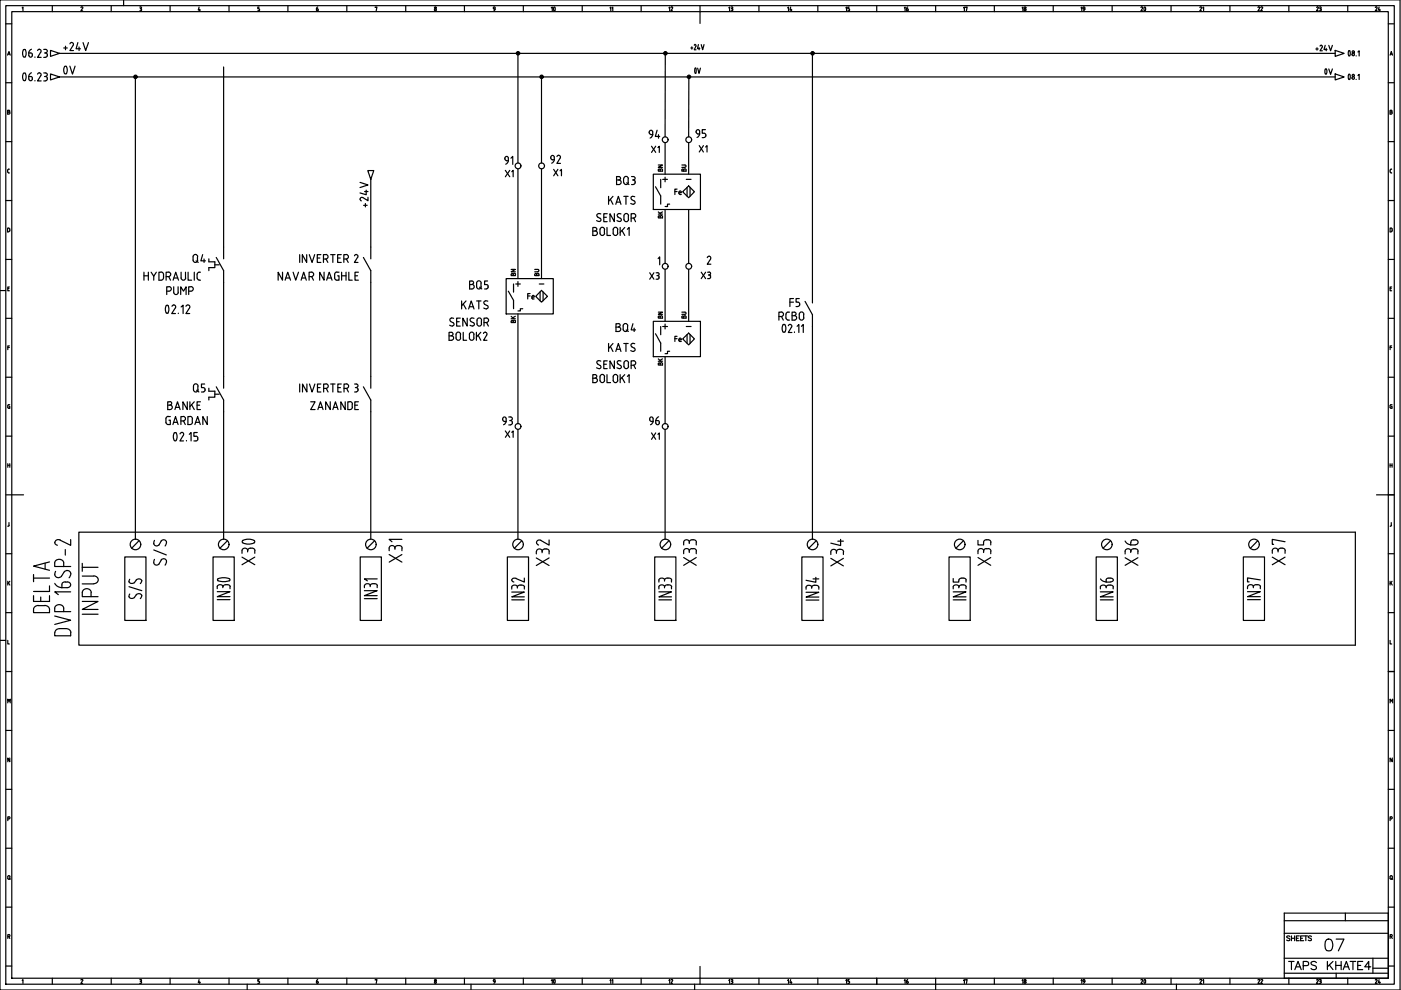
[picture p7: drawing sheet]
<svg xmlns="http://www.w3.org/2000/svg" width="297mm" height="210mm" viewBox="0 0 297 210" stroke-linecap="round" stroke-linejoin="round" font-family="sans-serif">
<!-- layer: 035 -->
<g fill="none" stroke="#000" stroke-width=".25">
<path d="M0 0h296.8v209.9h-296.8zM26.2 0v1.2M1.2 5.1h1.3M1.2 17.5h1.3M1.6 11.7l.3-.8 .3 .8M1.7 11.5h.4M2.5 2.5h291.8v204.9h-291.8zM4.7 1.7l.2-.2v.8M11.1 1.2v1.3M17.3 1.5l-.1 .1M17.4 1.5l.1 .2M17.5 1.8l-.4 .5h.4"/>
<path d="M23.6 1.2v1.3M29.6 1.5h.2M29.6 2.3h.2M29.7 1.8h.1M29.8 1.5l.2 .1-.2 .2 .2 .2M30 2v.1M30 2.1l-.2 .2M36.1 1.2v1.3M42.2 1.5l-.2 .6h.5M42.3 2v.3M48.6 1.2v1.3M61 1.2v1.3"/>
<path d="M73.5 1.2v1.3M79.5 1.6l.4-.1-.1 .8M86 1.2v1.3M92.1 2l.2-.2 .2 .2M92.1 2l.2 .3 .2-.2M92.5 2v.1M98.5 1.2v1.3M111 1.2v1.3M123.4 1.2v1.3M135.9 1.2v1.3M148.4 1.2v1.3M160.9 1.2v1.3"/>
<path d="M173.4 1.2v1.3M185.9 1.2v1.3M198.4 1.2v1.3M210.8 1.2v1.3M223.3 1.2v1.3M235.8 1.2v1.3M248.3 1.2v1.3M260.8 1.2v1.3M273.3 1.2v1.3M285.7 1.2v1.3M294.3 5.1h1.3M294.3 17.5h1.3"/>
<path d="M294.7 11.7l.3-.8 .2 .8M294.8 11.5h.4M1.2 30h1.3M1.6 23.8h.3M1.6 36.1v.4M1.7 36.4l.1 .2M1.8 36.7h.2M1.8 35.9h.2M1.8 35.9l-.1 .2M1.9 23.4h-.3v.8h.3M1.9 23.4l.2 .2-.2 .1 .2 .3-.2 .2M294.3 30h1.3"/>
<path d="M294.7 36.1v.4M294.7 23.8h.2M294.8 36.4l.2 .2M294.9 23.4h-.2v.8h.2M294.9 36.7h.2M294.9 35.9h.2M295 23.4l.1 .2-.1 .1 .2 .3-.2 .2M295 35.9l-.2 .2M1.2 42.5h1.3M1.2 55h1.3M1.8 48.4h-.2v.8h.2M1.8 48.4h.2l.1 .5"/>
<path d="M2.1 48.9l-.3 .2M294.3 42.5h1.3M294.3 55h1.3M294.9 48.4h-.2v.8h.2M295 48.4l.2 .2M295.1 48.6v.3M295.2 48.9l-.2 .2M0 61.6h1.2M1.2 80h1.3M1.3 67.5h1.2M1.7 61.2h.2M1.7 73.7h.3"/>
<path d="M2 60.8h-.3v.9h.3M2 73.3h-.3v.8M294.3 67.5h1.3M294.3 80h1.3M294.7 61.2h.3M294.7 73.7h.4M295.1 60.8h-.4v.9h.4M295.1 73.3h-.4v.8M1.3 92.5h1.2M1.7 86.4l.2 .2M1.7 98.7h.4M1.7 98.3v.8"/>
<path d="M1.9 85.8h.2M1.9 85.8l-.2 .2v.4M1.9 86.2h.2v.4h-.2M2.1 98.3v.8M294.3 92.5h1.3M294.7 86.4l.3 .2M294.7 98.3v.8M294.7 98.7h.4M294.9 85.8h.2M295 85.8l-.3 .2v.4M295 86.2h.1v.4h-.2M295.1 98.3v.8"/>
<path d="M1.3 104.9h1.2M1.3 117.4h1.2M1.9 110.8v.6M1.9 111.4l-.2 .2M294.3 104.9h1.3M294.3 117.4h1.3M295 110.8v.6M295 111.4l-.3 .2M0 135.8h1.2M1.3 129.9h1.2M1.7 135.8v.7h.3M1.7 123.2v.9"/>
<path d="M1.8 123.5l.3 .6M2.1 123.2l-.4 .6M294.3 129.9h1.3M294.7 135.8v.7h.4M294.7 123.2v.9M294.9 123.5l.3 .6M295.1 123.2l-.4 .6M1.3 142.4h1.2M1.3 154.9h1.2M1.7 149v-.8l.2 .5 .3-.5v.8M294.3 142.4h1.3M294.3 154.9h1.3"/>
<path d="M1.3 167.4h1.2M1.3 179.8h1.2M1.7 173.6h.2M1.9 173.2h-.2v.8M1.9 173.2l.2 .2-.2 .2M2.1 160.7v.8l-.4-.8v.8M294.3 167.4h1.3M294.3 179.8h1.3M294.7 173.6h.2M294.9 173.2h-.2v.8M295 173.2l.2 .2-.2 .2M295.2 160.7v.8l-.5-.8v.8"/>
<path d="M1.3 192.3h1.2M1.7 186.2l.2 .3 .2-.3M1.7 198.6h.2M1.9 198.2h-.2v.8M1.9 198.1l.2 .3-.2 .2 .2 .4M1.9 186.3l.3 .2M2.1 185.9v.3M2.1 185.9l-.2-.3-.2 .1v.5M272.3 195.2h22M285.2 193.6v1.6M294.3 192.3h1.3M294.7 198.6h.2"/>
<path d="M294.9 198.2h-.2v.8M295 198.1l.2 .3-.2 .2 .2 .4M1.3 204.8h1.2M4.7 207.9l.2-.2v.8M11.1 207.4v1.3M17.3 207.7l-.1 .1M17.4 207.7l.1 .3M17.5 208l-.4 .5h.4M23.6 207.4v1.3M29.6 207.7h.2M29.6 208.5h.2M29.7 208h.1"/>
<path d="M29.8 207.7l.2 .1-.2 .2 .2 .2M30 208.3h.1M30 208.3l-.2 .2M36.1 207.4v1.3M42.2 207.7l-.2 .6h.5M42.3 208.1v.4M48.6 207.4v1.3M52.4 208.7v1.2M54.7 208.5h.1M54.8 208l.2 .2M54.9 207.7h-.2v.3h.1M55 208.3h.1"/>
<path d="M55 208.3l-.2 .2M61 207.4v1.3M67.1 208.3l.2 .2 .2-.2M67.1 208l.3 .2M67.1 208v.3M67.4 207.7l-.3 .3M67.4 208.3h.1M73.5 207.4v1.3M79.5 207.8l.4-.1-.1 .8M86 207.4v1.3M92.1 208.3l.2 .2 .2-.2M92.5 208.3h.1"/>
<path d="M92.5 208.2l-.2-.2-.2 .3M98.5 207.4v1.3M99.9 208.7v1.2M104.6 207.8l.2-.1 .2 .1M104.6 207.9l.2 .2h.1v-.2M105 208.1l-.3 .4M111 207.4v1.3M123.4 207.4v1.3M135.9 207.4v1.3M147.3 208.7v1.2M148.4 207.4v1.3M160.9 207.4v1.3"/>
<path d="M173.4 207.4v1.3M185.9 207.4v1.3M198.4 207.4v2.5M210.8 207.4v1.3M223.3 207.4v1.3M235.8 207.4v1.3M248.3 207.4v1.3M249.4 208.7v1.2M260.8 207.4v1.3M272.3 206.3h22M273.3 207.4v1.3M285.7 207.4v1.3"/>
<path d="M291.1 205.3h3.2M294.3 204.8h1.3"/>
<circle cx="92.3" cy="1.6" r=".19"/>
<circle cx="92.3" cy="207.8" r=".19"/>
</g>
<!-- layer: 07 -->
<path d="M1.2 1.2h294.4v207.5h-294.4zM148.4 2.5v2.5M2.5 104.9h2.5M291.8 104.9h2.5M272.3 193.6h22v13.8h-22zM272.3 197.9h22M148.4 204.9v2.5M272.3 203.2h22" fill="none" stroke="#000" stroke-width=".25"/>
<!-- layer: 025 -->
<path d="M273.5 198.6l-.2-.2-.5 .2 .7 .6-.2 .2-.5-.1M273.8 198.4v1M273.8 198.9h.7M274.5 198.4v1M274.9 198.9h.4M275.5 198.4h-.6v1h.6M275.8 198.9h.3M276.4 198.4h-.6v1h.6M276.5 198.4h.7M276.9 198.4v1M278 198.6l-.2-.2-.4 .2 .6 .6v.1l-.2 .1-.4-.1" fill="none" stroke="#000" stroke-width=".25"/>
<!-- layer: SYMS -->
<g fill="none" stroke="#000" stroke-width=".25">
<path d="M26.5 118.1h4.4v13.4h-4.4zM45.2 118.1h4.5v13.4h-4.5zM76.4 118.1h4.5v13.4h-4.5zM79.4 114.7l-1.6 1.6M107.6 118.1h4.5v13.4h-4.5zM110.6 114.7l-1.5 1.6M138.8 118.1h4.5v13.4h-4.5zM141.8 114.7l-1.5 1.6M170 118.1h4.5v13.4h-4.5zM173.1 114.7l-1.7 1.6M201.2 118.1h4.5v13.4h-4.5zM204.3 114.7l-1.7 1.6"/>
<path d="M232.4 118.1h4.5v13.4h-4.5zM235.5 114.7l-1.7 1.6M263.6 118.1h4.5v13.4h-4.5zM266.7 114.7l-1.6 1.6M287.4 112.8h-270.7v24h270.7"/>
<circle cx="28.7" cy="115.4" r="1.12"/>
<circle cx="78.6" cy="115.4" r="1.12"/>
<circle cx="109.8" cy="115.4" r="1.12"/>
<circle cx="141.1" cy="115.4" r="1.12"/>
<circle cx="172.3" cy="115.4" r="1.12"/>
<circle cx="203.5" cy="115.4" r="1.12"/>
<circle cx="234.7" cy="115.4" r="1.12"/>
<circle cx="265.9" cy="115.4" r="1.12"/>
</g>
<!-- layer: 0 -->
<g fill="none" stroke="#000" stroke-width=".25">
<path d="M283.1 10.7l1.9 .6-1.9 .7zM138.5 36.9h10v7.5h-10zM139 39.6l1.1 1.9v1.8M140.1 38v1.8M45.6 56.1h.9M45.8 54.6l1.6 2.8v2.5M47.4 52.4v2.5M77 54.6l1.6 2.8v2.5M78.6 52.4v2.5M107.3 59.1h10v7.5h-10zM144.7 40.7l1.3-1.3 1.2 1.3-1.2 1.2zM47.4 79.8v2.5"/>
<path d="M78.6 79.8v2.5M107.8 61.7l1.1 2v1.8M108.9 60.2v1.7M114.8 61.6l1.3 1.2-1.3 1.3-1.2-1.3zM138.5 68.1h10v7.5h-10zM139 70.8l1.1 1.9v1.8M140.1 69.2v1.8M144.7 71.9l1.3-1.3 1.2 1.3-1.2 1.2zM172.3 61.7v2.5M45.6 83.6h.9M45.8 82l1.6 2.8v2.5M77 82l1.6 2.8v2.5"/>
<path d="M287.4 112.8v24"/>
<circle cx="28.7" cy="16.3" r=".36"/>
<circle cx="28.7" cy="16.3" r=".11"/>
<circle cx="28.7" cy="16.3" r=".23"/>
<circle cx="109.8" cy="11.3" r=".36"/>
<circle cx="109.8" cy="11.3" r=".23"/>
<circle cx="109.8" cy="11.3" r=".11"/>
<circle cx="114.8" cy="16.3" r=".36"/>
<circle cx="114.8" cy="16.3" r=".23"/>
<circle cx="114.8" cy="16.3" r=".11"/>
<circle cx="141.1" cy="11.3" r=".36"/>
<circle cx="141.1" cy="11.3" r=".23"/>
<circle cx="141.1" cy="11.3" r=".11"/>
<circle cx="172.3" cy="11.3" r=".36"/>
<circle cx="172.3" cy="11.3" r=".23"/>
<circle cx="172.3" cy="11.3" r=".11"/>
<circle cx="146" cy="56.5" r=".61"/>
</g>
<!-- layer: TAGS -->
<g fill="none" stroke="#000" stroke-width=".25">
<path d="M63.5 54v1.6M65 54v1.6l-.9-1.6v1.6M65.6 54l.6 1.6 .5-1.6M67.3 54.7h.5M68 54h-.7v1.6h.7M69 54h-.4v1.6M69.1 53.9a.49 .49 0 0 1 .5 .5 .49 .49 0 0 1-.5 .5h-.5M69.1 54.9l.4 .7M70.1 54h.9M70.6 54v1.6M71.6 54.7h.5M72.3 54h-.7v1.6h.7"/>
<path d="M73.4 54h-.5v1.6M73.4 53.9a.49 .49 0 0 1 .5 .5 .49 .49 0 0 1-.5 .5h-.5M73.4 54.9l.4 .7M75.5 54a.36 .36 0 0 1 .3 .5M75.5 53.9l-.3 .3M75.8 54.5l-.7 1.1h.8M139.5 54.8l.4-.3v1.6M150.3 54.3a.36 .36 0 0 1 .4 .6M150.4 54.3l-.4 .3M150.7 54.9l-.8 1.1h.8M63.5 81.4v1.7M65.1 81.4v1.7l-1-1.7v1.7"/>
<path d="M65.6 81.4l.6 1.7 .6-1.7M67.3 82.2h.6M68 81.4h-.7v1.7h.7M68.6 82.4h.5M69.1 81.4h-.5v1.7M69.1 81.4a.49 .49 0 0 1 .5 .5 .49 .49 0 0 1-.5 .5M69.2 82.4l.4 .7M70.1 81.4h.9M70.6 81.4v1.7M71.6 82.2h.6M72.3 81.4h-.7v1.7h.7M73.4 81.4h-.5v1.7"/>
<path d="M73.4 81.4a.49 .49 0 0 1 .5 .5 .49 .49 0 0 1-.5 .5h-.5M73.5 82.4l.4 .7M75.2 81.4h.3a.36 .36 0 0 1 .4 .4 .36 .36 0 0 1-.4 .3M75.4 82.2h.1M75.5 82.2l.4 .3M75.9 82.6v.1M27.3 124.4l2.8 .8M27.3 123.3a.71 .71 0 0 0 1.2 .2M27.5 126a.62 .62 0 0 0 .1 .9 .62 .62 0 0 0 .9-.2l.4-.6a.6 .6 0 0 1 .9-.1 .6 .6 0 0 1 0 .9M27.5 122.8l-.2 .5M46.1 125.4h2.7l-2.7 1.1h2.7M46.1 127.1h2.7"/>
<path d="M46.1 124.4v.4M47.2 124.4v.2M47.9 124l-.5 .2-.1 .2a.67 .67 0 0 0-.6-.4 .67 .67 0 0 0-.6 .4M48.2 124l.5 .2 .1 .2M48.8 124.4v.4M77.3 125.2h2.7l-2.7 1.1h2.7M77.3 126.9h2.7M77.3 124.2v.4M77.3 124.2a.67 .67 0 0 1 .6-.4 .67 .67 0 0 1 .6 .4M78.5 124.2v.2M78.5 124.2a.91 .91 0 0 1 1.5 0M80 122.7h-2.7l.6 .5"/>
<path d="M80 124.2v.4M108.5 125.5h2.7l-2.7 1h2.7M108.5 127.2h2.7M109.4 122.6a.5 .5 0 0 0-.7 0 .5 .5 0 0 0 0 .7l.2 .1M109.7 124.5a.67 .67 0 0 0-.6-.4 .67 .67 0 0 0-.6 .4v.4M110.6 124.1a.65 .65 0 0 0-.9 .6M110.6 124.1l.5 .1 .1 .3M111.2 122.6v.8l-1.8-.7M111.2 124.5v.4M139.7 124.4a.67 .67 0 0 1 .6-.4 .67 .67 0 0 1 .6 .4M139.7 125.5h2.7l-2.7 1h2.7M139.7 127.2h2.7"/>
<path d="M139.7 124.4v.5M140.9 124.4v.2M140.9 123a.67 .67 0 0 0-.6-.4 .67 .67 0 0 0-.6 .4v.4M141.5 124a.73 .73 0 0 1 .9 .4M141.5 124l-.5 .2-.1 .2M141.5 122.6l-.5 .2-.1 .4M142.4 123v.4M142.4 124.4v.5M170.9 125.6h2.7l-2.7 1h2.7M170.9 127.2h2.7M172.1 124.5v.2M172.1 124.5a.67 .67 0 0 0-.6-.4 .67 .67 0 0 0-.6 .4v.4"/>
<path d="M172.4 122.7h1.2M173 124.1a.71 .71 0 0 0-.9 .4M173 122.4v1.1l-2.1-.5M173 124.1l.5 .2 .1 .6M202.1 125.5h2.7l-2.7 1h2.7M202.1 122.7v.7h1.2v-.4M202.1 127.2h2.7M202.1 124.4v.5M203.3 124.4v.2M203.9 124a.73 .73 0 0 1 1 .4M203.9 124l-.5 .2-.1 .2a.67 .67 0 0 0-.6-.4 .67 .67 0 0 0-.6 .4M203.9 122.6l-.5 .2-.1 .2"/>
<path d="M204.8 123v.4M204.8 124.4v.5M233.3 125.5h2.7l-2.7 1h2.7M233.3 127.2h2.7M233.3 122.7a1.41 1.41 0 0 0 1.2 .7M234.5 124.5v.1M234.5 123.4h.9M234.5 124.5a.67 .67 0 0 0-.6-.4 .67 .67 0 0 0-.6 .4v.4M235.1 122.6l-.5 .2-.1 .6M235.4 124.1a.71 .71 0 0 0-.9 .4M235.4 124.1l.6 .1v.7M235.4 122.6l.6 .2 .1 .2-.1 .2-.6 .2"/>
<path d="M264.5 125.4h2.7l-2.7 1.1h2.7M264.5 127.1h2.7M264.5 124.4v.4M264.5 124.4a.67 .67 0 0 1 .7-.4 .67 .67 0 0 1 .6 .4M265.7 124.4v.2M266.3 124a.73 .73 0 0 1 1 .4M266.3 124l-.5 .2-.1 .2M267.2 123l-2.7-.5v.9h.3M267.2 124.4v.4"/>
</g>
<!-- layer: MISC -->
<path d="M11.6 119.4v.7h3.4M11.6 115l.1 .3 .5 .3M12.8 114.5l-.5-.1a.66 .66 0 0 0-.7 .6M15 114.4v1.2l-2.3-1.1M11.6 134.1v.7h3.4v-.7M11.6 130.6l3.4 .9-3.4 .9M11.6 129v.7h3.4M11.6 134.1a.95 .95 0 0 1 1.1-.8h1.3a.95 .95 0 0 1 1 .8M13.1 124.6h1.1M13.6 121.3l.3-.3a.77 .77 0 0 1 1.1 .6M13.9 123.4l-.6 .1-.2 .5M15 125.5h-3.4l.8 .6" fill="none" stroke="#000" stroke-width=".25"/>
<g fill="none" stroke="#000" stroke-width=".25">
<path d="M12.6 11.3h270.5M12.6 16.3h270.5M28.7 16.3v98.1M47.4 14.2v38.2M109.8 11.3v23.3M114.8 16.3v18.3M141.1 11.2l-.1 17.8M146 16.4v12.6M172.3 11.3v50.4M78.6 38v14.4M109.8 35.8v23.3M114.8 35.8v23.3"/>
<path d="M141 30.3v6.6M146 30.3v6.6M47.4 59.9v19.9M78.6 59.9v19.9M141 44.4v11.5M141 57.1v11M146 44.4v11.5M146 57.1v11M109.8 66.6v23.2M141 75.6v14.2M172.3 69.2v45.2M47.4 87.3v27.1"/>
<path d="M78.6 87.3v27.1M109.8 91.1v23.3M141 91.1v23.3"/>
</g>
<!-- layer: DESC -->
<g fill="none" stroke="#000" stroke-width=".25">
<path d="M125.7 48.2h.5a.36 .36 0 0 1 .3 .4 .36 .36 0 0 1-.3 .4 .49 .49 0 0 1 .5 .4 .49 .49 0 0 1-.5 .5h-.5zM125.7 49h.5M126.7 46l.5 .3a.41 .41 0 0 1 .1 .6 .41 .41 0 0 1-.6 0l-.2-.1M126.9 45.3l-.4 .3 .2 .4M126.9 45.3l.5 .1M127.2 48.7a.49 .49 0 0 1 .5-.5 .49 .49 0 0 1 .5 .5M127.2 48.7v.7a.49 .49 0 0 0 .5 .5 .49 .49 0 0 0 .5-.5l-.1-.7M128 46.1h.6M128.7 48.2v1.7h.8M128.7 45.3h-.7v1.7h.7M129 41.6v1.7M129.4 42.3l.6 1"/>
<path d="M130 41.6l-1 1.1M130 48.7a.49 .49 0 0 1 .5-.5 .49 .49 0 0 1 .5 .5M130 48.7v.7a.49 .49 0 0 0 .5 .5 .49 .49 0 0 0 .5-.5M130.3 45.3v1.7l-1-1.7v1.7M130.6 43.3l.5-1.7 .6 1.7M130.7 42.9h.8M130.9 48.7v.8M131.2 45.3l.5 .1M131.2 45.3l-.3 .1v.3l.6 .6M131.5 48.2v1.7M131.5 46.3a.41 .41 0 0 1 .1 .6 .41 .41 0 0 1-.6 0l-.2-.1M131.9 48.9l.6 1"/>
<path d="M132.3 45.8a.49 .49 0 0 1 .5-.5 .49 .49 0 0 1 .5 .5M132.3 45.8v.7a.49 .49 0 0 0 .5 .5 .49 .49 0 0 0 .5-.5M132.5 48.2l-1 1.1M132.7 41.6v1.7M133 48.6l.4-.4v1.7M133.2 45.8v.7M133.8 46.2h.5M133.9 42.3l.6 .3a.42 .42 0 0 1 0 .6 .42 .42 0 0 1-.6 0l-.2-.1M134.1 41.6l-.3 .3 .2 .4M134.3 45.3h-.5v1.7M134.3 45.3a.49 .49 0 0 1 .5 .5 .49 .49 0 0 1-.5 .4M134.4 46.2l.3 .8"/>
<path d="M95.2 70.5h.5a.36 .36 0 0 1 .4 .3 .36 .36 0 0 1-.4 .4 .49 .49 0 0 1 .5 .5 .49 .49 0 0 1-.5 .5h-.5zM95.2 71.2h.5M95.5 68.2l.6 .2a.42 .42 0 0 1 0 .6 .42 .42 0 0 1-.6 .1l-.2-.1M95.7 67.4l.5 .1M95.7 67.5l-.3 .2 .2 .4M96.8 68.2h.6M97.6 67.5h-.8v1.6h.8M97.6 70.9v.8M97.7 70.9a.49 .49 0 0 0-.5-.5 .49 .49 0 0 0-.5 .5v.8a.49 .49 0 0 0 .5 .4 .49 .49 0 0 0 .5-.4M97.9 63.8v1.7M98.2 70.5v1.7h.7M98.2 64.4l.6 1.1"/>
<path d="M98.8 63.8l-.9 1M99.1 67.5v1.6l-1-1.6v1.6M99.4 65.5l.5-1.7 .6 1.7M99.5 65h.8M99.8 68.2l.6 .2a.42 .42 0 0 1 .1 .6 .42 .42 0 0 1-.7 .1l-.1-.1M100 67.5l-.3 .2 .1 .4M100 67.4l.5 .1M100.5 70.9v.8M100.5 70.9a.49 .49 0 0 0-.5-.5 .49 .49 0 0 0-.5 .5v.8a.49 .49 0 0 0 .5 .4 .49 .49 0 0 0 .5-.4M101 70.5v1.7M101.1 68.7v-.8a.49 .49 0 0 1 .5-.5 .49 .49 0 0 1 .5 .5v.8M101.1 68.7a.49 .49 0 0 0 .5 .4 .49 .49 0 0 0 .5-.4"/>
<path d="M101.4 71.1l.5 1.1M101.5 63.8v1.7M101.9 70.5l-.9 1M102.6 65.3l.5 .2M102.7 64.5l.8 .5-.1 .3-.3 .2M102.9 70.5a.36 .36 0 0 1 .3 .5l-.7 1.2h.8M102.9 70.4l-.4 .3M102.9 63.8l-.3 .3 .2 .4M103.1 67.5h-.5v1.6M103.1 67.4a.49 .49 0 0 1 .5 .5 .49 .49 0 0 1-.5 .5h-.5M103.2 68.4l.3 .7M127.4 76.6a.44 .44 0 0 0-.7-.1 .44 .44 0 0 0 0 .6"/>
<path d="M128.7 76.5h-.7v1.7h.7M129 72.8v1.7M129.4 73.5l.6 1M130 72.8l-1 1.1M130.3 76.5v1.7l-1-1.7v1.7M130.6 74.5l.5-1.7 .6 1.7M130.7 74.1h.8M131.7 76.6a.42 .42 0 0 0-.7-.1 .42 .42 0 0 0 0 .6M132.7 72.8v1.7M133.2 77v.7M133.3 77a.49 .49 0 0 0-.5-.5 .49 .49 0 0 0-.5 .5v.7M133.7 74.3l.6 .2"/>
<path d="M133.9 73.5l.8 .5-.1 .3-.3 .2M134.1 72.8l-.3 .3 .2 .4M134.3 76.5h-.5v1.7M134.3 76.5a.49 .49 0 0 1 .5 .5 .49 .49 0 0 1-.5 .4"/>
</g>
<!-- layer: XREF -->
<g fill="none" stroke="#000" stroke-width=".25">
<path d="M5 10.5h.2a1.13 1.13 0 0 1 0 1.6h-.1a1.26 1.26 0 0 1-.1-1.6zM5 15.5a1.59 1.59 0 0 0 0 1.5M5 15.6h.4M5 17h.4M5.4 15.5a1.59 1.59 0 0 1 0 1.5M6.1 16.2v.6M6.1 16.2h.4M6.1 16.8a.36 .36 0 0 0 .4 .3 .36 .36 0 0 0 .4-.3M6.5 11.2h-.4v.6M6.5 11.2a.41 .41 0 0 1 .3 .6 .41 .41 0 0 1-.6 .1l-.1-.1M6.5 16.2l.3 .1 .1 .5M6.7 10.4l-.4 .3-.2 .5"/>
<path d="M6.7 15.4l-.4 .3-.2 .5M7.4 12.1v.1M7.4 17.1v.1M285.9 10.8h.3M285.9 11.8h.3M286 10.8l-.2 .5 .2 .5M286 15.7a.67 .67 0 0 1 0 1.1l-.2-.5zM286.2 10.8l.1 .5-.1 .5M286.6 11.5v.1M286.6 16.5v.1M286.7 11.5l.2-.3 .2 .3M286.7 16.5l.2-.3 .2 .4-.2 .2-.2-.2"/>
<path d="M287.1 11.5l-.2 .3-.2-.2M287.5 11.8v.1M287.5 16.8v.1M287.9 11l.3-.2v1.1M287.9 16l.3-.2v1.1"/>
<circle cx="286.9" cy="11" r=".23"/>
<circle cx="286.9" cy="16" r=".23"/>
</g>
<!-- layer: WIRENO -->
<path d="M146.5 10.2h.4M146.7 9.9v.5M147.2 9.6l.2-.2 .1 .4M147.5 9.8l-.3 .8h.4M148.1 9.5l-.2 .8h.5M148.2 10v.6M148.7 9.5l.3 1.1 .3-1.1" fill="none" stroke="#000" stroke-width=".25"/>
<!-- layer: WIREREF -->
<path d="M279 10.4h.5M279.2 10.1v.5M280.1 9.6l.2 .1v.3M280.1 9.6l-.2 .2M280.3 10l-.4 .8h.5M281 9.6l-.3 .9h.6M281.2 10.3v.5M281.7 9.6l.4 1.2 .4-1.2" fill="none" stroke="#000" stroke-width=".25"/>
<!-- layer: XREFCHILD -->
<g fill="none" stroke="#000" stroke-width=".25">
<path d="M35.3 64.8a1.19 1.19 0 0 0 .2 1.6l.1-.1a1.74 1.74 0 0 0 0-1.5M37.2 65.3l-.8 1.2h.8M37.8 66.4v.1M38.4 65.1l.4-.4v1.8M40.2 65.3l-.8 1.2h.8M36.9 91.8a1.28 1.28 0 0 0 .2 1.7l.2-.1M37.4 91.8a1.67 1.67 0 0 1 0 1.6M38.9 92.3l-.8 1.2h.8M39.5 93.4v.1M40.1 92.1l.4-.4v1.8M41.1 93.5h.4M41.9 92.9v.2"/>
<path d="M42 93.1l-.4 .4"/>
</g>
<!-- layer: DESCCHILD -->
<g fill="none" stroke="#000" stroke-width=".25">
<path d="M30.5 57.7v1.7M30.5 58.5h1M31.5 57.7v1.7M32 57.7l.6 .9 .5-.9M34.1 57.7h-.4v1.7M34.1 57.7l.5 .2 .1 1M35.7 57.7h-.5v1.7M35.7 57.7a.49 .49 0 0 1 .5 .5 .49 .49 0 0 1-.5 .4M36.7 59.4l.6-1.7 .5 1.7M38.4 57.7v1.2M39.3 57.7v1.2M39.9 57.7v1.7h.7"/>
<path d="M41.2 57.7v1.7M41.8 58.1v.9M59.9 57.7v1.7l-.9-1.7v1.7M60.5 59.4l.5-1.7 .6 1.7M60.6 58.9h.8M62.1 57.7l.6 1.7 .6-1.7M63.8 59.4l.6-1.7 .5 1.7M64 58.9h.8M65.5 58.6h.5M66 57.7h-.5v1.7M66 57.7a.49 .49 0 0 1 .5 .5 .49 .49 0 0 1-.5 .4M66.1 58.6l.4 .8"/>
<path d="M68.7 57.7v1.7l-.9-1.7v1.7M69.3 59.4l.5-1.7 .6 1.7M69.4 58.9h.8M71 58.2v1l.4 .2M71.4 57.7h.5M71.4 57.7h-.2l-.2 .5M71.6 58.5h.3v.9h-.5M72.4 58.5h1M72.4 57.7v1.7M73.4 57.7v1.7M74 57.7v1.7h.7M75.3 58.5h.5"/>
<path d="M76 57.7h-.7v1.7h.7"/>
</g>
<g font-size="8.8">
<text x="37.7" y="122.4" transform="rotate(-90 37.7 122.4)">S/S</text>
<text x="56.1" y="121" transform="rotate(-90 56.1 121)">X30</text>
</g>
<text font-size="7.1" x="21.9" y="131.6" transform="rotate(-90 21.9 131.6)">INPUT</text>
<g font-size="6.6">
<text x="9.9" y="17.6">0V</text>
<text x="242.4" y="121" transform="rotate(-90 242.4 121)">X36</text>
<text x="11.3" y="131.2" transform="rotate(-90 11.3 131.2)">DELTA</text>
</g>
<g font-size="6.2">
<text x="86.1" y="120.3" transform="rotate(-90 86.1 120.3)">X31</text>
<text x="117.5" y="121" transform="rotate(-90 117.5 121)">X32</text>
<text x="148.5" y="121" transform="rotate(-90 148.5 121)">X33</text>
<text x="179.9" y="121.4" transform="rotate(-90 179.9 121.4)">X34</text>
<text x="211" y="121" transform="rotate(-90 211 121)">X35</text>
<text x="273.4" y="121" transform="rotate(-90 273.4 121)">X37</text>
</g>
<text font-size="5.7" x="279.8" y="202.8">07</text>
<text font-size="5.3" x="278" y="17.3">0V</text>
<g font-size="4.9">
<text x="12.3" y="12">+24V</text>
<text x="104.8" y="36">91</text>
<text x="114.7" y="36">92</text>
<text x="135.5" y="30.7">94</text>
<text x="145.3" y="30.3">95</text>
<text x="129.5" y="40.2">BQ3</text>
<text x="79" y="45.2" transform="rotate(-90 79 45.2)">+24V</text>
<text x="39.9" y="56.8">Q4</text>
<text x="34.2" y="63.9">PUMP</text>
<text x="98.4" y="62.4">BQ5</text>
<text x="129.5" y="71.6">BQ4</text>
<text x="164" y="69.1">RCBO</text>
<text x="166.2" y="66.3">F5</text>
<text x="34.2" y="88.2">BANKE</text>
<text x="39.9" y="84.3">Q5</text>
<text x="64.6" y="88.2">ZANANDE</text>
<text x="33.9" y="91.4">GARDAN</text>
<text x="104.4" y="91.4">93</text>
<text x="135.5" y="91.4">96</text>
<text x="272" y="206.7">TAPS KHATE4</text>
</g>
<g font-size="4.4">
<text x="115" y="3.9">10</text>
<text x="240.2" y="3.9">20</text>
<text x="144.6" y="16.9">0V</text>
<text x="136.9" y="33.5">X1</text>
<text x="147.1" y="33.5">X1</text>
<text x="105.8" y="38.8">X1</text>
<text x="116.1" y="38.5">X1</text>
<text x="136.5" y="60.3">X3</text>
<text x="147.5" y="60.3">X3</text>
<text x="124.5" y="82.2">BOLOK1</text>
<text x="105.8" y="93.8">X1</text>
<text x="136.9" y="94.5">X1</text>
<text x="115" y="209.9">10</text>
<text x="240.2" y="209.9">20</text>
</g>
<g font-size="4">
<text x="138.3" y="37.4">BN</text>
<text x="143.2" y="37.4">BU</text>
<text x="138.3" y="47.3">BK</text>
<text x="141.8" y="42.3">Fe</text>
<text x="110.8" y="64.6">Fe</text>
<text x="141.5" y="68.8" transform="rotate(-90 141.5 68.8)">BN</text>
<text x="146.4" y="68.8" transform="rotate(-90 146.4 68.8)">BU</text>
<text x="141.8" y="73.7">Fe</text>
<text x="141.5" y="78.7" transform="rotate(-90 141.5 78.7)">BK</text>
<text x="190.5" y="209.9">16</text>
<text x="278" y="209.9">23</text>
<text x="293.5" y="209.9" transform="rotate(-90 293.5 209.9)">24</text>
</g>
<g font-size="3.5">
<text x="53.3" y="3.5">5</text>
<text x="66" y="3.5">6</text>
<text x="103" y="3.5">9</text>
<text x="128.1" y="3.5">11</text>
<text x="140.8" y="3.5">12</text>
<text x="153.5" y="3.5">13</text>
<text x="165.8" y="3.5">14</text>
<text x="178.2" y="3.5">15</text>
<text x="190.5" y="3.5">16</text>
<text x="203.2" y="3.5">17</text>
<text x="215.5" y="3.5">18</text>
<text x="227.9" y="3.5">19</text>
<text x="256.1" y="3.5" transform="rotate(-90 256.1 3.5)">21</text>
<text x="268.5" y="3.5" transform="rotate(-90 268.5 3.5)">22</text>
<text x="278" y="3.5">23</text>
<text x="290.3" y="3.5">24</text>
<text x="110.1" y="59.6" transform="rotate(-90 110.1 59.6)">BN</text>
<text x="115" y="59.6" transform="rotate(-90 115 59.6)">BU</text>
<text x="110.1" y="69.5" transform="rotate(-90 110.1 69.5)">BK</text>
<text x="293.5" y="150.3">M</text>
<text x="293.5" y="187.7">Q</text>
<text x="130.9" y="209.9" transform="rotate(-90 130.9 209.9)">11</text>
<text x="143.6" y="209.9" transform="rotate(-90 143.6 209.9)">12</text>
<text x="156.3" y="209.9" transform="rotate(-90 156.3 209.9)">13</text>
<text x="168.6" y="209.9" transform="rotate(-90 168.6 209.9)">14</text>
<text x="181" y="209.9" transform="rotate(-90 181 209.9)">15</text>
<text x="206" y="209.9" transform="rotate(-90 206 209.9)">17</text>
<text x="218.4" y="209.9" transform="rotate(-90 218.4 209.9)">18</text>
<text x="230.7" y="209.9" transform="rotate(-90 230.7 209.9)">19</text>
<text x="256.1" y="209.9" transform="rotate(-90 256.1 209.9)">21</text>
<text x="268.5" y="209.9" transform="rotate(-90 268.5 209.9)">22</text>
</g>
</svg>
